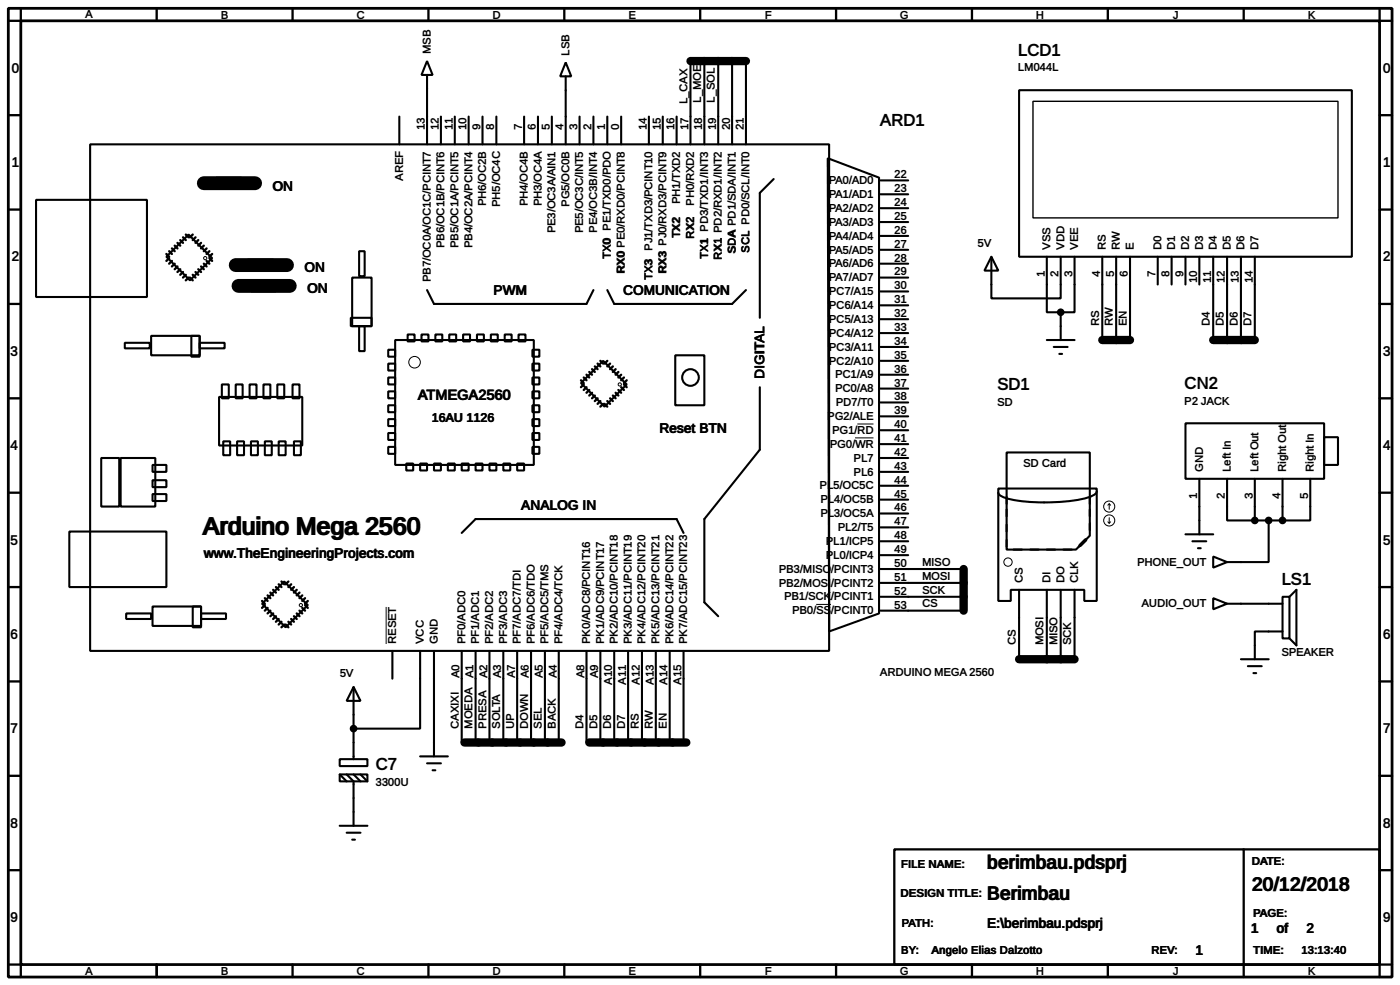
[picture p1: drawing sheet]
<svg xmlns="http://www.w3.org/2000/svg" width="256mm" height="180mm" viewBox="0 0 256 180" stroke-linecap="round" stroke-linejoin="round" font-family="sans-serif">
<path d="M1.5 1.5h253.5v177.3h-253.5zM3.8 3.8h248.9v172.7h-248.9z" fill="none" stroke="#000" stroke-width=".51"/>
<g fill="none" stroke="#000" stroke-width=".42">
<path d="M3.8 1.5v2.3h-2.3M28.7 1.5v2.3M53.6 1.5v2.3M78.5 1.5v2.3M103.4 1.5v2.3M128.3 1.5v2.3M153.2 1.5v2.3M178.1 1.5v2.3M202.9 1.5v2.3M227.8 1.5v2.3M252.7 1.5v2.3h2.3M1.5 21.1h2.3"/>
<path d="M1.5 38.4h2.3M252.7 21.1h2.3M252.7 38.4h2.3M1.5 55.6h2.3M30.5 46.5l.5 .5M31 47.2l-.5 .6M31 46l.5 .5M31.5 47.8l-.5 .5M31.5 45.5l.5 .5M32 48.3l-.5 .5M32 45l.5 .5M32.5 48.8l-.5 .5"/>
<path d="M32.5 44.4l.5 .6M33 49.3l-.5 .5M33 43.9l.5 .5M33.5 49.8l-.5 .5M33.5 43.4l.5 .5M34 50.3l-.5 .5M34 42.9l.5 .5M34.5 50.8l-.5 .5M34.8 50.8l.5 .5M35.3 42.9l-.5 .5M35.3 50.3l.5 .5M35.8 43.4l-.5 .5"/>
<path d="M35.8 49.8l.5 .5M36.3 43.9l-.5 .5M36.3 49.3l.5 .5M36.8 44.4l-.5 .6M36.8 48.8l.5 .5M37.3 45l-.5 .5M37.3 48.3l.5 .5M37.8 45.5l-.5 .5M37.8 47.8l.6 .5M38.4 46l-.6 .5M38.4 47.2l.5 .6M38.9 46.5l-.5 .5"/>
<path d="M252.7 55.6h2.3M1.5 72.9h2.3M106.4 69.6l.5 .5M106.9 70.4l-.5 .5M106.9 69.1l.5 .5M107.4 70.9l-.5 .5M107.4 68.6l.5 .5M107.9 71.4l-.5 .5M107.9 68.1l.6 .5M108.5 71.9l-.6 .5M108.5 67.6l.5 .5M109 72.4l-.5 .5"/>
<path d="M109 67.1l.5 .5M109.5 72.9l-.5 .5M109.5 66.5l.5 .6M110 73.4l-.5 .5M110 66l.5 .5M110.5 73.9l-.5 .5M110.7 73.9l.6 .5M111.3 66l-.6 .5M111.3 73.4l.5 .5M111.8 66.5l-.5 .6M111.8 72.9l.5 .5M112.3 67.1l-.5 .5"/>
<path d="M112.3 72.4l.5 .5M112.8 67.6l-.5 .5M112.8 71.9l.5 .5M113.3 68.1l-.5 .5M113.3 71.4l.5 .5M113.8 68.6l-.5 .5M113.8 70.9l.5 .5M114.3 69.1l-.5 .5M114.3 70.4l.5 .5M114.8 69.6l-.5 .5M252.7 72.9h2.3M1.5 90.2h2.3"/>
<path d="M252.7 90.2h2.3M1.5 107.4h2.3M48 110l.5 .5M48.5 110.7l-.5 .6M48.5 109.5l.5 .5M49 111.3l-.5 .5M49 109l.5 .5M49.5 111.8l-.5 .5M49.5 108.5l.5 .5M50 112.3l-.5 .5M50 107.9l.5 .6M50.5 112.8l-.5 .5"/>
<path d="M50.5 107.4l.6 .5M51.1 113.3l-.6 .5M51.1 106.9l.5 .5M51.6 113.8l-.5 .5M51.6 106.4l.5 .5M52.1 114.3l-.5 .5M52.3 114.3l.5 .5M52.8 106.4l-.5 .5M52.8 113.8l.5 .5M53.3 106.9l-.5 .5M53.3 113.3l.5 .5M53.8 107.4l-.5 .5"/>
<path d="M53.8 112.8l.6 .5M54.4 107.9l-.6 .6M54.4 112.3l.5 .5M54.9 108.5l-.5 .5M54.9 111.8l.5 .5M55.4 109l-.5 .5M55.4 111.3l.5 .5M55.9 109.5l-.5 .5M55.9 110.7l.5 .6M56.4 110l-.5 .5M252.7 107.4h2.3M1.5 124.7h2.3"/>
<path d="M252.7 124.7h2.3M1.5 142h2.3M1.5 159.3h2.3M163.8 155.4h88.9v21.1h-88.9zM227.8 155.4v23.4M252.7 142h2.3M252.7 159.3h2.3M1.5 176.5h2.3v2.3M28.7 176.5v2.3M53.6 176.5v2.3M78.5 176.5v2.3M103.4 176.5v2.3"/>
<path d="M128.3 176.5v2.3M153.2 176.5v2.3M178.1 176.5v2.3M202.9 176.5v2.3M255 176.5h-2.3v2.3"/>
</g>
<path d="M126.5 11.2h10.2M201.9 62.2h5.1M222.2 62.2h7.7M176.5 104.1v7.7M85.1 135.9h17.8M107.9 135.9h17.8M186.7 120.6h10.1" fill="none" stroke="#000" stroke-width="1.5"/>
<g fill="none" stroke="#000" stroke-width=".38">
<path d="M78.2 11.2l1 2.5h-2zM78.2 13.7v12.7M103.6 11.4l1 2.6h-2zM103.6 14v12.4M126.5 11.2v15.2M129 11.2v15.2M131.6 11.2v15.2M134.1 11.2v15.2M136.7 11.2v15.2M186.7 16.5h60.9v30.5h-60.9zM6.6 36.6h20.3v17.8h-20.3zM16.5 26.4h135.4v92.7h-135.4z"/>
<path d="M39.6 32.5h4.6v2h-4.6zM73.2 21.3v5.1M80.8 21.3v5.1M83.3 21.3v5.1M85.9 21.3v5.1M88.4 21.3v5.1M90.9 21.3v5.1M96 21.3v5.1M98.6 21.3v5.1M101.1 21.3v5.1M106.2 21.3v5.1M108.7 21.3v5.1"/>
<path d="M111.3 21.3v5.1M113.8 21.3v5.1M118.9 21.3v5.1M121.4 21.3v5.1M124 21.3v5.1M141.7 32.8l-2.5 2.5v22.9M151.6 29l9.4 3.5v79.8l-9.1 3.3zM161.3 33h5.1M161.3 35.6h5.1M161.3 38.1h5.1M30.5 47l4-4.1 4.4 4.3-4.1 4.1zM45.5 47.5h4.5v2h-4.5z"/>
<path d="M46 51.3h4.5v2h-4.5zM64.3 58.2h3.8v1.5h-3.8zM64.5 50.8h3.6v8.9h-3.6zM65.8 46h1v4.5h-1zM65.8 59.7h1v4.6h-1zM78.2 53.1l1.3 2.5h27.9l1.3-2.5M111.3 53.1l1.2 2.5h21.6l2.6-2.5M161.3 40.6h5.1M161.3 43.2h5.1M161.3 45.7h5.1M161.3 48.3h5.1M161.3 50.8h5.1"/>
<path d="M161.3 55.9h5.1M161.3 58.4h5.1M161.3 53.3h5.1M181.6 47l1.3 2.5h-2.6zM181.6 47v7.6h12.7v-7.6M191.8 47v10.1h2.5M194.3 57.1v5.1M196.8 47v10.1h-2.5M201.9 47v15.2M204.5 47v15.2M207 47v15.2M212.1 47v5.1"/>
<path d="M214.6 47v5.1M217.2 47v5.1M219.7 47v5.1M222.2 47v15.2M224.8 47v15.2M227.3 47v15.2M229.9 47v15.2M22.9 62.7h4.5v1.1h-4.5zM27.7 61.5h8.9v3.5h-8.9zM35.1 61.5h1.5v3.8h-1.5zM36.6 62.7h4.5v1.1h-4.5zM40.1 72.6h15.3v8.9h-15.3z"/>
<path d="M40.6 70.4h1.3v2.5h-1.3zM43.2 70.4h1.2v2.5h-1.2zM45.7 70.4h1.3v2.5h-1.3zM48.3 70.4h1.2v2.5h-1.2zM50.8 70.4h1.3v2.5h-1.3zM53.6 70.4h1.3v2.5h-1.3zM71.1 64h1.3v1.3h-1.3zM71.1 66.5h1.3v1.3h-1.3zM71.1 69.1h1.3v1.3h-1.3zM71.1 71.6h1.3v1.3h-1.3zM71.1 74.2h1.3v1.2h-1.3zM71.1 76.7h1.3v1.3h-1.3z"/>
<path d="M71.1 79.2h1.3v1.3h-1.3zM72.4 62.2h25.4v22.9h-25.4zM74.7 61.2h1.2v1.3h-1.2zM77.2 61.2h1.3v1.3h-1.3zM79.8 61.2h1.2v1.3h-1.2zM82.3 61.2h1.3v1.3h-1.3zM84.8 61.2h1.3v1.3h-1.3zM87.4 61.2h1.2v1.3h-1.2zM89.9 61.2h1.3v1.3h-1.3zM92.5 61.2h1.2v1.3h-1.2zM95 61.2h1.3v1.3h-1.3zM97.5 64h1.3v1.3h-1.3z"/>
<path d="M97.5 66.5h1.3v1.3h-1.3zM97.5 69.1h1.3v1.3h-1.3zM97.5 71.6h1.3v1.3h-1.3zM97.5 74.2h1.3v1.2h-1.3zM97.5 76.7h1.3v1.3h-1.3zM97.5 79.2h1.3v1.3h-1.3zM106.4 70.1l4.1-4.1 4.3 4.4-4.1 4zM123.7 65h5.3v9.2h-5.3zM139.2 70.9v11.4l-10.2 12.7v15.2l2.6 2.6M161.3 61h5.1M161.3 63.5h5.1M161.3 66h5.1"/>
<path d="M161.3 68.6h5.1M161.3 71.1h5.1M161.3 73.7h5.1M161.3 76.2h5.1M161.3 78.7h5.1M191.8 62.2h5M193 63.5h2.6M194.1 64.8h.5M217.2 77.5h25.4v10.1h-25.4zM12.7 97.3h17.8v10.1h-17.8zM18.5 83.8h3.3v8.9h-3.3zM22.1 83.8h6.3v8.9h-6.3z"/>
<path d="M27.9 90.4h2.6v1.3h-2.6zM27.9 87.9h2.6v1.3h-2.6zM27.9 85.1h2.6v1.3h-2.6zM40.9 80.8h1.3v2.5h-1.3zM43.4 80.8h1.3v2.5h-1.3zM46 80.8h1.2v2.5h-1.2zM48.5 80.8h1.3v2.5h-1.3zM51.1 80.8h1.2v2.5h-1.2zM53.8 80.8h1.3v2.5h-1.3zM71.1 81.8h1.3v1.3h-1.3zM74.4 84.8h1.3v1.3h-1.3zM77 84.8h1.2v1.3h-1.2z"/>
<path d="M79.5 84.8h1.3v1.3h-1.3zM82 84.8h1.3v1.3h-1.3zM84.6 84.8h1.3v1.3h-1.3zM84.6 97.5l2.5-2.5h36.9l1.2 2.5M87.1 84.8h1.3v1.3h-1.3zM89.7 84.8h1.2v1.3h-1.2zM92.2 84.8h1.3v1.3h-1.3zM94.7 84.8h1.3v1.3h-1.3zM97.5 81.8h1.3v1.3h-1.3zM161.3 99.1h5.1M161.3 81.3h5.1M161.3 83.8h5.1"/>
<path d="M161.3 86.4h5.1M161.3 88.9h5.1M161.3 91.4h5.1M161.3 94h5.1M161.3 96.5h5.1M182.9 89.4h18v20.6h-2.3v-2.1h-13.4v2.1h-2.3zM184.4 82.8h15.2v15.2l-2.5 2.6h-12.7zM184.4 90.9v1.3M184.4 93.2v1.3M184.4 96v1.3M184.4 98.8v1.3M198.6 99.1l-1 1"/>
<path d="M199.6 90.9v1.3M199.6 93.2v1.3M199.6 95.8v1.2M200.9 89.9a2.14 2.14 0 0 1-1.8 1.2 34.7 34.7 0 0 1-14.6 .1 1.86 1.86 0 0 1-1.6-1M217.2 97.8h5M218.4 99.1h2.6M219.7 87.6v10.2M224.8 87.6v7.6h5.1M229.9 87.6v7.6M229.9 95.2h5M232.4 95.2v7.7h-7.6M234.9 87.6v7.6"/>
<path d="M240 87.6v7.6h-5.1M242.6 80h2.5v5.1h-2.5zM23.1 112.3h4.6v1h-4.6zM27.9 111h8.9v3.6h-8.9zM35.3 111h1.5v3.8h-1.5zM36.8 112.3h4.6v1h-4.6zM48 110.5l4.1-4.1 4.3 4.3-4.1 4.1zM71.9 119.1v5.1M77 119.1v14.2h-12.2M79.5 119.1v19.3M84.6 119.1v16.8h.5M87.1 119.1v16.8h.5"/>
<path d="M89.7 119.1v16.8h.5M92.2 119.1v16.8h.5M94.7 119.1v16.8h.5M97.3 119.1v16.8h.5M99.8 119.1v16.8h.5M102.4 119.1v16.8h.5M107.4 119.1v16.8h.5M110 119.1v16.8h.5M112.5 119.1v16.8h.5M115.1 119.1v16.8h.5M117.6 119.1v16.8h.5M120.1 119.1v16.8h.5"/>
<path d="M122.7 119.1v16.8h.5M125.2 119.1v16.8h.5M161.3 111.8h15.2M161.3 104.1h15.2M161.3 106.7h15.2M161.3 109.2h15.2M161.3 101.6h5.1M185.7 100.6h1.5M186.7 107.9v12.7M188.7 100.6h1.5M191.8 107.9v12.7M191.8 100.6h1.5"/>
<path d="M194.3 107.9v12.7M194.8 100.6h1.5M196.8 107.9v12.7M219.5 100.3h.5M222.2 109.5l2.6 1-2.6 1zM222.2 101.9l2.6 1-2.6 1zM224.8 110.5h10.1M234.9 109.2h1.3v7.6h-1.3zM234.9 115.6h-5v5M236.2 109.2l1.3-1.3v10.2l-1.3-1.3M62.2 138.9h5.1v1.3h-5.1zM64.8 125.7l1.2 2.6h-2.5z"/>
<path d="M64.8 125.7v13.2M77 138.4h5M78.2 139.7h2.6M227.3 120.6h5.1M228.6 121.9h2.5M229.6 123.2h.5M62.2 141.7h5.1v1.3h-5.1zM62.2 141.7l1.3 1.3M62.2 151.1h5.1M63.5 141.7l1.3 1.3v8.1M63.5 152.4h2.5M64.5 153.7h.5"/>
<path d="M64.8 141.7l1.2 1.3M66 141.7l1.3 1.3M79.2 141h.6"/>
<circle cx="126.5" cy="69.1" r="1.52"/>
</g>
<g fill="#000" stroke="#000" stroke-width=".38">
<circle cx="194.3" cy="57.1" r=".51"/>
<circle cx="229.9" cy="95.2" r=".51"/>
<circle cx="232.4" cy="95.2" r=".51"/>
<circle cx="234.9" cy="95.2" r=".51"/>
<circle cx="64.8" cy="133.3" r=".51"/>
</g>
<path d="M37.3 33.5h9.4M43.2 48.5h9.4M43.7 52.3h9.4" fill="none" stroke="#000" stroke-width="2.5"/>
<g fill="none" stroke="#000" stroke-width=".18">
<path d="M157.1 77.6h2.9M156.6 80.1h3.4M202.9 95.5l.3 .3M203.2 92.2l.3 .3M203.2 92.2l-.3 .3M203.2 92.2v1M203.2 94.7v1.1M203.5 95.5l-.3 .3M70.7 111.1v6.8M149.5 110.6h2.7"/>
<circle cx="37.6" cy="47.2" r=".3"/>
<circle cx="75.9" cy="66.3" r="1.06"/>
<circle cx="113.5" cy="70.4" r=".3"/>
<circle cx="203.2" cy="92.7" r="1.02"/>
<circle cx="203.2" cy="95.3" r="1.02"/>
<circle cx="55.1" cy="110.7" r=".3"/>
<circle cx="184.7" cy="102.9" r=".76"/>
</g>
<path d="M198.9 98.8l-1 1" fill="none" stroke="#000" stroke-width=".63"/>
<path d="M189.2 18.5h55.9v21.4h-55.9z" fill="none" stroke="#000" stroke-width=".25"/>
<text font-size="5" x="37" y="97.8">Arduino Mega 2560</text>
<g font-size="3.9">
<text x="180.7" y="159.1">berimbau.pdsprj</text>
<text x="180.7" y="164.8">Berimbau</text>
<text x="229.2" y="163.2">20/12/2018</text>
</g>
<g font-size="3.4">
<text x="186.5" y="10.2">LCD1</text>
<text x="161.2" y="23.1">ARD1</text>
<text x="182.7" y="71.4">SD1</text>
<text x="217" y="71.2">CN2</text>
<text x="234.7" y="107.1">LS1</text>
<text x="68.8" y="141">C7</text>
</g>
<text font-size="2.9" x="76.5" y="73.3">ATMEGA2560</text>
<g font-size="2.8">
<text x="2.1" y="13.3">0</text>
<text x="253.3" y="13.3">0</text>
<text x="2.1" y="30.6">1</text>
<text x="50" y="34.9">ON</text>
<text x="253.3" y="30.6">1</text>
<text x="2.1" y="47.8">2</text>
<text x="253.3" y="47.8">2</text>
<text x="55.8" y="49.9">ON</text>
<text x="56.3" y="53.7">ON</text>
<text x="90.4" y="53.9">PWM</text>
<text x="114.1" y="53.9">COMUNICATION</text>
<text x="1.9" y="65.1">3</text>
<text x="253.3" y="65.1">3</text>
<text x="140" y="69.4" transform="rotate(-90 140 69.4)">D</text>
<text x="140" y="69.3" transform="rotate(-90 140 69.3)">DIGITAL</text>
<text x="1.9" y="82.4">4</text>
<text x="120.7" y="79.3">Reset BTN</text>
<text x="253.3" y="82.4">4</text>
<text x="95.4" y="93.3">ANALOG IN</text>
<text x="1.9" y="99.7">5</text>
<text x="253.3" y="99.7">5</text>
<text x="37.3" y="102.2">www.TheEngineeringProjects.com</text>
<text x="1.9" y="116.9">6</text>
<text x="253.3" y="116.9">6</text>
<text x="1.9" y="134.2">7</text>
<text x="253.3" y="134.2">7</text>
<text x="1.9" y="151.5">8</text>
<text x="253.3" y="151.5">8</text>
<text x="1.9" y="168.7">9</text>
<text x="180.8" y="169.8">E:\berimbau.pdsprj</text>
<text x="229.2" y="170.8">1</text>
<text x="233.9" y="170.8">of</text>
<text x="239.4" y="170.8">2</text>
<text x="253.3" y="168.7">9</text>
<text x="219" y="174.8">1</text>
</g>
<text font-size="2.5" x="79" y="77.2">16AU 1126</text>
<g font-size="2.2">
<text x="15.6" y="3.2">A</text>
<text x="40.5" y="3.5">B</text>
<text x="65.3" y="3.5">C</text>
<text x="90.2" y="3.5">D</text>
<text x="115.1" y="3.5">E</text>
<text x="140.1" y="3.5">F</text>
<text x="164.8" y="3.5">G</text>
<text x="189.8" y="3.5">H</text>
<text x="214.9" y="3.5">J</text>
<text x="239.6" y="3.5">K</text>
<text x="78.9" y="9.9" transform="rotate(-90 78.9 9.9)">MSB</text>
<text x="104.3" y="10.2" transform="rotate(-90 104.3 10.2)">LSB</text>
<text x="186.5" y="13.1">LM044L</text>
<text x="77.9" y="23.9" transform="rotate(-90 77.9 23.9)">13</text>
<text x="80.4" y="23.9" transform="rotate(-90 80.4 23.9)">12</text>
<text x="82.9" y="23.9" transform="rotate(-90 82.9 23.9)">11</text>
<text x="85.5" y="23.9" transform="rotate(-90 85.5 23.9)">10</text>
<text x="88" y="23.9" transform="rotate(-90 88 23.9)">9</text>
<text x="90.6" y="23.9" transform="rotate(-90 90.6 23.9)">8</text>
<text x="95.6" y="23.9" transform="rotate(-90 95.6 23.9)">7</text>
<text x="98.2" y="23.9" transform="rotate(-90 98.2 23.9)">6</text>
<text x="100.7" y="23.9" transform="rotate(-90 100.7 23.9)">5</text>
<text x="103.3" y="23.9" transform="rotate(-90 103.3 23.9)">4</text>
<text x="105.8" y="23.9" transform="rotate(-90 105.8 23.9)">3</text>
<text x="108.3" y="23.9" transform="rotate(-90 108.3 23.9)">2</text>
<text x="110.9" y="23.9" transform="rotate(-90 110.9 23.9)">1</text>
<text x="113.4" y="23.9" transform="rotate(-90 113.4 23.9)">0</text>
<text x="118.5" y="23.9" transform="rotate(-90 118.5 23.9)">14</text>
<text x="121" y="23.9" transform="rotate(-90 121 23.9)">15</text>
<text x="123.6" y="23.9" transform="rotate(-90 123.6 23.9)">16</text>
<text x="125.9" y="19" transform="rotate(-90 125.9 19)">L_CAX</text>
<text x="126.1" y="23.9" transform="rotate(-90 126.1 23.9)">17</text>
<text x="128.4" y="18.8" transform="rotate(-90 128.4 18.8)">L_MOE</text>
<text x="128.7" y="23.9" transform="rotate(-90 128.7 23.9)">18</text>
<text x="131" y="18.8" transform="rotate(-90 131 18.8)">L_SOL</text>
<text x="131.2" y="23.9" transform="rotate(-90 131.2 23.9)">19</text>
<text x="133.7" y="23.9" transform="rotate(-90 133.7 23.9)">20</text>
<text x="136.3" y="23.9" transform="rotate(-90 136.3 23.9)">21</text>
<text x="73.8" y="33.1" transform="rotate(-90 73.8 33.1)">AREF</text>
<text x="151.8" y="33.7">PA0/AD0</text>
<text x="163.8" y="32.6">22</text>
<text x="163.8" y="35.2">23</text>
<text x="89.1" y="37.8" transform="rotate(-90 89.1 37.8)">PH6/OC2B</text>
<text x="91.6" y="37.9" transform="rotate(-90 91.6 37.9)">PH5/OC4C</text>
<text x="96.7" y="37.8" transform="rotate(-90 96.7 37.8)">PH4/OC4B</text>
<text x="99.2" y="37.8" transform="rotate(-90 99.2 37.8)">PH3/OC4A</text>
<text x="104.3" y="37.8" transform="rotate(-90 104.3 37.8)">PG5/OC0B</text>
<text x="124.6" y="37.4" transform="rotate(-90 124.6 37.4)">PH1/TXD2</text>
<text x="127.2" y="37.7" transform="rotate(-90 127.2 37.7)">PH0/RXD2</text>
<text x="151.8" y="36.2">PA1/AD1</text>
<text x="151.8" y="38.8">PA2/AD2</text>
<text x="151.8" y="41.3">PA3/AD3</text>
<text x="163.8" y="37.7">24</text>
<text x="163.8" y="40.3">25</text>
<text x="81.4" y="45.4" transform="rotate(-90 81.4 45.4)">PB6/OC1B/PCINT6</text>
<text x="84" y="45.4" transform="rotate(-90 84 45.4)">PB5/OC1A/PCINT5</text>
<text x="86.5" y="45.4" transform="rotate(-90 86.5 45.4)">PB4/OC2A/PCINT4</text>
<text x="101.8" y="42.7" transform="rotate(-90 101.8 42.7)">PE3/OC3A/AIN1</text>
<text x="106.8" y="42.7" transform="rotate(-90 106.8 42.7)">PE5/OC3C/INT5</text>
<text x="109.4" y="42.6" transform="rotate(-90 109.4 42.6)">PE4/OC3B/INT4</text>
<text x="111.9" y="47.4" transform="rotate(-90 111.9 47.4)">TX0 PE1/TXD0/PDO</text>
<text x="124.6" y="43.6" transform="rotate(-90 124.6 43.6)">TX2</text>
<text x="127.2" y="43.7" transform="rotate(-90 127.2 43.7)">RX2</text>
<text x="129.7" y="47.4" transform="rotate(-90 129.7 47.4)">TX1 PD3/TXD1/INT3</text>
<text x="132.2" y="47.5" transform="rotate(-90 132.2 47.5)">RX1 PD2/RXD1/INT2</text>
<text x="134.8" y="46.4" transform="rotate(-90 134.8 46.4)">SDA PD1/SDA/INT1</text>
<text x="137.3" y="46.2" transform="rotate(-90 137.3 46.2)">SCL PD0/SCL/INT0</text>
<text x="151.8" y="43.9">PA4/AD4</text>
<text x="151.8" y="46.4">PA5/AD5</text>
<text x="163.8" y="42.8">26</text>
<text x="163.8" y="45.3">27</text>
<text x="163.8" y="47.9">28</text>
<text x="179.1" y="45.1">5V</text>
<text x="192.4" y="45.7" transform="rotate(-90 192.4 45.7)">VSS</text>
<text x="195" y="45.7" transform="rotate(-90 195 45.7)">VDD</text>
<text x="197.5" y="45.7" transform="rotate(-90 197.5 45.7)">VEE</text>
<text x="202.6" y="45.7" transform="rotate(-90 202.6 45.7)">RS</text>
<text x="205.1" y="45.7" transform="rotate(-90 205.1 45.7)">RW</text>
<text x="207.7" y="45.7" transform="rotate(-90 207.7 45.7)">E</text>
<text x="212.8" y="45.7" transform="rotate(-90 212.8 45.7)">D0</text>
<text x="215.3" y="45.7" transform="rotate(-90 215.3 45.7)">D1</text>
<text x="217.8" y="45.7" transform="rotate(-90 217.8 45.7)">D2</text>
<text x="220.4" y="45.7" transform="rotate(-90 220.4 45.7)">D3</text>
<text x="222.9" y="45.7" transform="rotate(-90 222.9 45.7)">D4</text>
<text x="225.5" y="45.7" transform="rotate(-90 225.5 45.7)">D5</text>
<text x="228" y="45.7" transform="rotate(-90 228 45.7)">D6</text>
<text x="230.5" y="45.7" transform="rotate(-90 230.5 45.7)">D7</text>
<text x="78.9" y="51.6" transform="rotate(-90 78.9 51.6)">PB7/OC0A/OC1C/PCINT7</text>
<text x="114.5" y="50" transform="rotate(-90 114.5 50)">RX0 PE0/RXD0/PCINT8</text>
<text x="119.5" y="51.2" transform="rotate(-90 119.5 51.2)">TX3 PJ1/TXD3/PCINT10</text>
<text x="122.1" y="50" transform="rotate(-90 122.1 50)">RX3 PJ0/RXD3/PCINT9</text>
<text x="151.8" y="48.9">PA6/AD6</text>
<text x="151.8" y="51.5">PA7/AD7</text>
<text x="163.8" y="50.4">29</text>
<text x="163.8" y="53">30</text>
<text x="191.4" y="50.7" transform="rotate(-90 191.4 50.7)">1</text>
<text x="193.9" y="50.7" transform="rotate(-90 193.9 50.7)">2</text>
<text x="196.5" y="50.7" transform="rotate(-90 196.5 50.7)">3</text>
<text x="201.5" y="50.7" transform="rotate(-90 201.5 50.7)">4</text>
<text x="204.1" y="50.7" transform="rotate(-90 204.1 50.7)">5</text>
<text x="206.6" y="50.7" transform="rotate(-90 206.6 50.7)">6</text>
<text x="211.7" y="50.7" transform="rotate(-90 211.7 50.7)">7</text>
<text x="214.2" y="50.7" transform="rotate(-90 214.2 50.7)">8</text>
<text x="216.8" y="50.7" transform="rotate(-90 216.8 50.7)">9</text>
<text x="219.3" y="51.8" transform="rotate(-90 219.3 51.8)">10</text>
<text x="221.9" y="51.8" transform="rotate(-90 221.9 51.8)">11</text>
<text x="224.4" y="51.8" transform="rotate(-90 224.4 51.8)">12</text>
<text x="226.9" y="51.8" transform="rotate(-90 226.9 51.8)">13</text>
<text x="229.5" y="51.8" transform="rotate(-90 229.5 51.8)">14</text>
<text x="151.8" y="56.6">PC6/A14</text>
<text x="151.8" y="59.1">PC5/A13</text>
<text x="151.8" y="54">PC7/A15</text>
<text x="163.8" y="55.5">31</text>
<text x="163.8" y="58">32</text>
<text x="201.3" y="59.7" transform="rotate(-90 201.3 59.7)">RS</text>
<text x="203.9" y="59.7" transform="rotate(-90 203.9 59.7)">RW</text>
<text x="206.4" y="59.7" transform="rotate(-90 206.4 59.7)">EN</text>
<text x="221.7" y="59.7" transform="rotate(-90 221.7 59.7)">D4</text>
<text x="224.2" y="59.7" transform="rotate(-90 224.2 59.7)">D5</text>
<text x="226.7" y="59.7" transform="rotate(-90 226.7 59.7)">D6</text>
<text x="229.3" y="59.7" transform="rotate(-90 229.3 59.7)">D7</text>
<text x="151.8" y="61.6">PC4/A12</text>
<text x="151.8" y="64.2">PC3/A11</text>
<text x="163.8" y="60.6">33</text>
<text x="163.8" y="63.1">34</text>
<text x="163.8" y="65.7">35</text>
<text x="151.8" y="66.7">PC2/A10</text>
<text x="153" y="69.3">PC1/A9</text>
<text x="153" y="71.8">PC0/A8</text>
<text x="163.8" y="68.2">36</text>
<text x="163.8" y="70.7">37</text>
<text x="151.6" y="76.9">PG2/ALE</text>
<text x="153.1" y="74.3">PD7/T0</text>
<text x="163.8" y="73.3">38</text>
<text x="163.8" y="75.8">39</text>
<text x="182.7" y="74.3">SD</text>
<text x="217" y="74">P2 JACK</text>
<text x="152" y="82">PG0/WR</text>
<text x="152.4" y="79.4">PG1/RD</text>
<text x="163.8" y="78.4">40</text>
<text x="163.8" y="80.9">41</text>
<text x="163.8" y="83.4">42</text>
<text x="150.2" y="89.6">PL5/OC5C</text>
<text x="156.4" y="84.5">PL7</text>
<text x="156.4" y="87">PL6</text>
<text x="163.8" y="86">43</text>
<text x="163.8" y="88.5">44</text>
<text x="187.5" y="85.5">SD Card</text>
<text x="220.4" y="86.4" transform="rotate(-90 220.4 86.4)">GND</text>
<text x="225.5" y="86.4" transform="rotate(-90 225.5 86.4)">Left In</text>
<text x="230.5" y="86.4" transform="rotate(-90 230.5 86.4)">Left Out</text>
<text x="235.6" y="86.4" transform="rotate(-90 235.6 86.4)">Right Out</text>
<text x="240.7" y="86.4" transform="rotate(-90 240.7 86.4)">Right In</text>
<text x="150.3" y="92.1">PL4/OC5B</text>
<text x="150.3" y="94.7">PL3/OC5A</text>
<text x="163.8" y="91.1">45</text>
<text x="163.8" y="93.6">46</text>
<text x="219.3" y="91.3" transform="rotate(-90 219.3 91.3)">1</text>
<text x="224.4" y="91.3" transform="rotate(-90 224.4 91.3)">2</text>
<text x="229.5" y="91.3" transform="rotate(-90 229.5 91.3)">3</text>
<text x="234.6" y="91.3" transform="rotate(-90 234.6 91.3)">4</text>
<text x="239.6" y="91.3" transform="rotate(-90 239.6 91.3)">5</text>
<text x="151.3" y="99.7">PL1/ICP5</text>
<text x="153.5" y="97.2">PL2/T5</text>
<text x="163.8" y="96.1">47</text>
<text x="163.8" y="98.7">48</text>
<text x="163.8" y="101.2">49</text>
<text x="142.7" y="104.8">PB3/MISO</text>
<text x="142.7" y="107.4">PB2/MOSI</text>
<text x="151.3" y="102.3">PL0/ICP4</text>
<text x="152.2" y="104.8">/PCINT3</text>
<text x="152.2" y="107.4">/PCINT2</text>
<text x="163.8" y="103.8">50</text>
<text x="163.8" y="106.3">51</text>
<text x="168.9" y="103.5">MISO</text>
<text x="168.9" y="106.1">MOSI</text>
<text x="187.4" y="106.7" transform="rotate(-90 187.4 106.7)">CS</text>
<text x="192.4" y="106.7" transform="rotate(-90 192.4 106.7)">DI</text>
<text x="195" y="106.7" transform="rotate(-90 195 106.7)">DO</text>
<text x="197.5" y="106.7" transform="rotate(-90 197.5 106.7)">CLK</text>
<text x="208.3" y="103.5">PHONE_OUT</text>
<text x="143.6" y="109.9">PB1/SCK</text>
<text x="145.1" y="112.4">PB0/SS</text>
<text x="152.2" y="109.9">/PCINT1</text>
<text x="152.2" y="112.4">/PCINT0</text>
<text x="163.8" y="108.8">52</text>
<text x="163.8" y="111.4">53</text>
<text x="168.9" y="111.2">CS</text>
<text x="168.9" y="108.6">SCK</text>
<text x="209.1" y="111.2">AUDIO_OUT</text>
<text x="72.6" y="117.9" transform="rotate(-90 72.6 117.9)">RESET</text>
<text x="77.6" y="117.9" transform="rotate(-90 77.6 117.9)">VCC</text>
<text x="80.2" y="117.9" transform="rotate(-90 80.2 117.9)">GND</text>
<text x="85.3" y="117.9" transform="rotate(-90 85.3 117.9)">PF0/ADC0</text>
<text x="87.8" y="117.9" transform="rotate(-90 87.8 117.9)">PF1/ADC1</text>
<text x="90.3" y="117.9" transform="rotate(-90 90.3 117.9)">PF2/ADC2</text>
<text x="92.9" y="117.9" transform="rotate(-90 92.9 117.9)">PF3/ADC3</text>
<text x="95.4" y="117.9" transform="rotate(-90 95.4 117.9)">PF7/ADC7/TDI</text>
<text x="98" y="117.9" transform="rotate(-90 98 117.9)">PF6/ADC6/TDO</text>
<text x="100.5" y="117.9" transform="rotate(-90 100.5 117.9)">PF5/ADC5/TMS</text>
<text x="103" y="117.9" transform="rotate(-90 103 117.9)">PF4/ADC4/TCK</text>
<text x="108.1" y="117.9" transform="rotate(-90 108.1 117.9)">PK0/ADC8/PCINT16</text>
<text x="110.7" y="117.9" transform="rotate(-90 110.7 117.9)">PK1/ADC9/PCINT17</text>
<text x="113.2" y="117.9" transform="rotate(-90 113.2 117.9)">PK2/ADC10/PCINT18</text>
<text x="115.7" y="117.9" transform="rotate(-90 115.7 117.9)">PK3/ADC11/PCINT19</text>
<text x="118.3" y="117.9" transform="rotate(-90 118.3 117.9)">PK4/ADC12/PCINT20</text>
<text x="120.8" y="117.9" transform="rotate(-90 120.8 117.9)">PK5/ADC13/PCINT21</text>
<text x="123.4" y="117.9" transform="rotate(-90 123.4 117.9)">PK6/ADC14/PCINT22</text>
<text x="125.9" y="117.9" transform="rotate(-90 125.9 117.9)">PK7/ADC15/PCINT23</text>
<text x="186.1" y="118.1" transform="rotate(-90 186.1 118.1)">CS</text>
<text x="191.2" y="118.1" transform="rotate(-90 191.2 118.1)">MOSI</text>
<text x="193.7" y="118.1" transform="rotate(-90 193.7 118.1)">MISO</text>
<text x="196.3" y="118.1" transform="rotate(-90 196.3 118.1)">SCK</text>
<text x="62.2" y="123.9">5V</text>
<text x="84.2" y="124.2" transform="rotate(-90 84.2 124.2)">A0</text>
<text x="86.7" y="124.2" transform="rotate(-90 86.7 124.2)">A1</text>
<text x="89.3" y="124.2" transform="rotate(-90 89.3 124.2)">A2</text>
<text x="91.8" y="124.2" transform="rotate(-90 91.8 124.2)">A3</text>
<text x="94.4" y="124.2" transform="rotate(-90 94.4 124.2)">A7</text>
<text x="96.9" y="124.2" transform="rotate(-90 96.9 124.2)">A6</text>
<text x="99.4" y="124.2" transform="rotate(-90 99.4 124.2)">A5</text>
<text x="102" y="124.2" transform="rotate(-90 102 124.2)">A4</text>
<text x="107.1" y="124.2" transform="rotate(-90 107.1 124.2)">A8</text>
<text x="109.6" y="124.2" transform="rotate(-90 109.6 124.2)">A9</text>
<text x="112.1" y="125.3" transform="rotate(-90 112.1 125.3)">A10</text>
<text x="114.7" y="125.3" transform="rotate(-90 114.7 125.3)">A11</text>
<text x="117.2" y="125.3" transform="rotate(-90 117.2 125.3)">A12</text>
<text x="119.8" y="125.3" transform="rotate(-90 119.8 125.3)">A13</text>
<text x="122.3" y="125.3" transform="rotate(-90 122.3 125.3)">A14</text>
<text x="124.8" y="125.3" transform="rotate(-90 124.8 125.3)">A15</text>
<text x="161.2" y="123.7">ARDUINO MEGA2560</text>
<text x="234.7" y="120.1">SPEAKER</text>
<text x="84" y="133.4" transform="rotate(-90 84 133.4)">CAXIXI</text>
<text x="86.6" y="133.3" transform="rotate(-90 86.6 133.3)">MOEDA</text>
<text x="89.1" y="133.3" transform="rotate(-90 89.1 133.3)">PRESA</text>
<text x="91.7" y="133.3" transform="rotate(-90 91.7 133.3)">SOLTA</text>
<text x="94.2" y="133.3" transform="rotate(-90 94.2 133.3)">UP</text>
<text x="96.7" y="133.4" transform="rotate(-90 96.7 133.4)">DOWN</text>
<text x="99.3" y="133.3" transform="rotate(-90 99.3 133.3)">SEL</text>
<text x="101.8" y="133.3" transform="rotate(-90 101.8 133.3)">BACK</text>
<text x="106.9" y="133.3" transform="rotate(-90 106.9 133.3)">D4</text>
<text x="109.4" y="133.4" transform="rotate(-90 109.4 133.4)">D5</text>
<text x="112" y="133.3" transform="rotate(-90 112 133.3)">D6</text>
<text x="114.5" y="133.3" transform="rotate(-90 114.5 133.3)">D7</text>
<text x="117.1" y="133.3" transform="rotate(-90 117.1 133.3)">RS</text>
<text x="119.6" y="133.3" transform="rotate(-90 119.6 133.3)">RW</text>
<text x="122.1" y="133.4" transform="rotate(-90 122.1 133.4)">EN</text>
<text x="68.8" y="143.8">3300U</text>
<text x="165" y="158.9">FILE NAME:</text>
<text x="229.4" y="158.4">DATE:</text>
<text x="164.9" y="164.3">DESIGN TITLE:</text>
<text x="229.6" y="167.8">PAGE:</text>
<text x="165.2" y="169.6">PATH:</text>
<text x="15.6" y="178.5">A</text>
<text x="40.5" y="178.5">B</text>
<text x="65.3" y="178.5">C</text>
<text x="90.2" y="178.5">D</text>
<text x="115.1" y="178.5">E</text>
<text x="140.1" y="178.5">F</text>
<text x="164.8" y="178.5">G</text>
<text x="165.1" y="174.6">BY:</text>
<text x="170.6" y="174.6">Angelo Elias Dalzotto</text>
<text x="189.8" y="178.5">H</text>
<text x="210.9" y="174.7">REV:</text>
<text x="214.9" y="178.5">J</text>
<text x="229.6" y="174.7">TIME:</text>
<text x="238.3" y="174.7">13:13:40</text>
<text x="239.6" y="178.5">K</text>
</g>
</svg>
